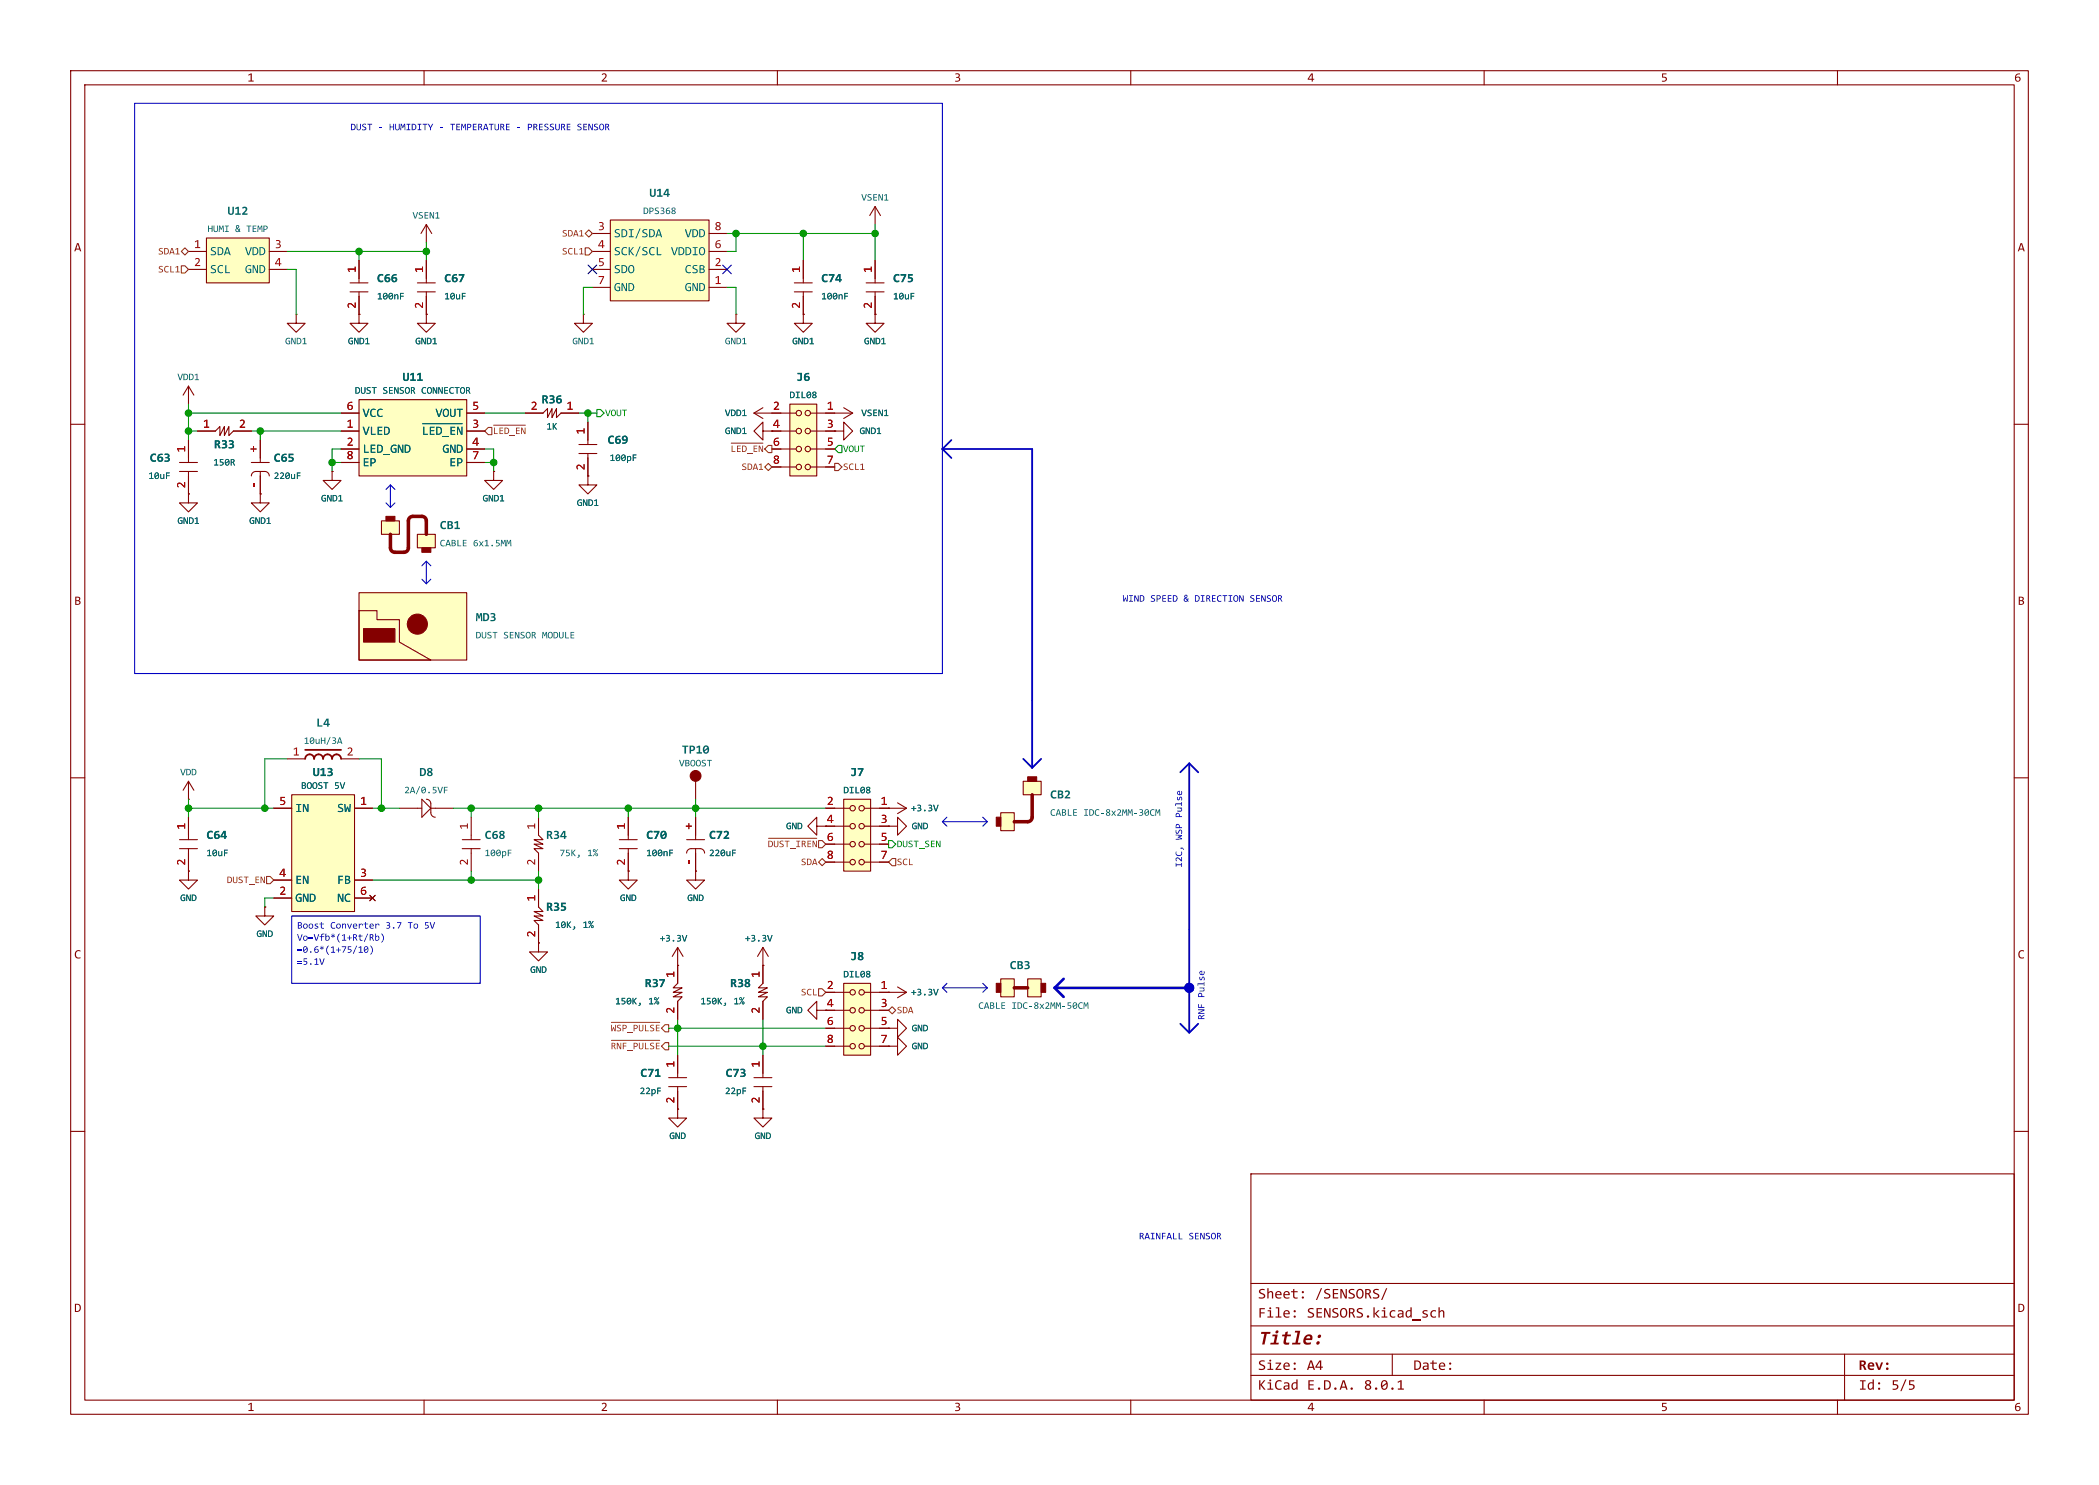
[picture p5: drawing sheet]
<svg xmlns="http://www.w3.org/2000/svg" width="297mm" height="210mm" viewBox="0 0 297 210" stroke-linecap="round" stroke-linejoin="round" font-family="sans-serif">
<g fill="none" stroke="#840000" stroke-width=".15">
<path d="M10 10h277v190h-277zM12 12h273v186h-273zM60 10v2M110 10v2M160 10v2M210 10v2M260 10v2M10 60h2M285 60h2M10 110h2M285 110h2M10 160h2"/>
<path d="M285 160h2M177 166h108v32h-108zM60 198v2M110 198v2M160 198v2M177 194.5h108M210 198v2M260 198v2"/>
</g>
<path d="M197.7 195.4l.6-.2v1.2h.3v.1h-.8v-.1h.3v-1l-.3 .2z" fill="#840000"/>
<path d="M177 191.5h108" fill="none" stroke="#840000" stroke-width=".15"/>
<g fill="#840000">
<circle cx="183.2" cy="192.8" r=".16"/>
<circle cx="183.2" cy="193.6" r=".16"/>
<circle cx="265.9" cy="195.6" r=".16"/>
<circle cx="265.9" cy="196.4" r=".16"/>
</g>
<path d="M177 187.5h108" fill="none" stroke="#840000" stroke-width=".15"/>
<g fill="#840000">
<path d="M184.7 188.9a.55 .55 0 0 1 .8-.2 .55 .55 0 0 1 .2 .8h-.9a.38 .38 0 0 0 .1 .4 .38 .38 0 0 0 .5 0l.1-.1v.3a.66 .66 0 0 1-.8 0 .66 .66 0 0 1-.2-.7v-.1h.9a.29 .29 0 0 0-.3-.4 .29 .29 0 0 0-.3 .4h-.3z"/>
<path d="M181.8 185.4a.46 .46 0 0 1 .5-.1 .46 .46 0 0 1 .2 .6h-.7a.45 .45 0 0 0 .6 .3v.1a.55 .55 0 0 1-.6 0 .55 .55 0 0 1-.2-.6h.7a.27 .27 0 0 0-.3-.3 .27 .27 0 0 0-.2 .3h-.2z"/>
<circle cx="186.7" cy="189" r=".25"/>
<circle cx="186.5" cy="189.9" r=".25"/>
<circle cx="183.2" cy="185.4" r=".16"/>
<circle cx="183.2" cy="186.2" r=".16"/>
</g>
<path d="M177 181.5h108M197 191.5v3M261 191.5v6.5" fill="none" stroke="#840000" stroke-width=".15"/>
<circle cx="168.3" cy="139.7" r=".63" fill="#0000c8" stroke="#0000c8" stroke-width=".14"/>
<g fill="#ffffc2">
<path d="M145.4 138.4h1.9v2.6h-1.9z"/>
<path d="M141.6 138.4h1.9v2.6h-1.9z"/>
</g>
<path d="M113.7 36.8v3.2M112.4 40h2.5M112.4 41.3h2.5M113.7 41.3v3.2M141.6 138.4h1.9v2.6h-1.9zM145.4 138.4h1.9v2.6h-1.9z" fill="none" stroke="#840000" stroke-width=".15"/>
<g fill="#840000" stroke="#840000" stroke-width=".15">
<path d="M147.3 139.1h.7v1.2h-.7z"/>
<path d="M141 139.1h.6v1.2h-.6z"/>
</g>
<path d="M143.5 139.7h1.9" fill="none" stroke="#840000" stroke-width=".5"/>
<path d="M111.8 57.2h3.8v10.1h-3.8z" fill="#ffffc2"/>
<g fill="none" stroke="#840000" stroke-width=".15">
<path d="M123.8 29.2l-.7 1.3M123.8 29.2v2.6M123.8 36.8v3.2M123.8 29.2l.8 1.3M83.2 59.7v3.2M110.5 58.4h2.1M111.8 57.2h3.8v10.1h-3.8zM114.7 58.4h2.1M118.1 58.4h2.5M119.4 57.7l1.2 .7M120.6 58.4l-1.2 .8M122.6 40h2.5"/>
<path d="M122.6 41.3h2.5M123.8 44.5v1.2h1.3l-1.3 1.3-1.2-1.3h1.2M123.8 44.5h.1M123.8 41.3v3.2M81.9 62.9h2.6M81.9 64.1h2.6M83.2 64.1v3.2M110.5 66h2.1M110.5 63.5h2.1M110.5 61h2.1M114.7 66h2.1M114.7 63.5h2.1"/>
<path d="M114.7 61h2.1M118.1 61h1.3v1.2l1.2-1.2-1.2-1.3v1.3M65.4 118.7h2.5M66.7 115.6v3.1M65.4 120h2.5M66.7 120v3.2"/>
<circle cx="113" cy="58.4" r=".38"/>
<circle cx="114.3" cy="58.4" r=".38"/>
<circle cx="113" cy="61" r=".38"/>
<circle cx="113" cy="66" r=".38"/>
<circle cx="113" cy="63.5" r=".38"/>
<circle cx="114.3" cy="61" r=".38"/>
<circle cx="114.3" cy="66" r=".38"/>
<circle cx="114.3" cy="63.5" r=".38"/>
</g>
<path d="M41.3 112.4h8.9v16.5h-8.9z" fill="#ffffc2"/>
<path d="M38.7 114.3h2.6M41.3 112.4h8.9v16.5h-8.9zM50.2 114.3h2.5M38.7 127h2.6M38.7 124.5h2.6M50.2 127h2.5M50.2 124.5h2.5M52.3 126.6l.8 .8M53.1 126.6l-.8 .8" fill="none" stroke="#840000" stroke-width=".15"/>
<g fill="#ffffc2">
<path d="M141.6 114.9h1.9v2.6h-1.9z"/>
<path d="M144.8 110.5h2.5v1.9h-2.5z"/>
</g>
<g fill="none" stroke="#840000" stroke-width=".15">
<path d="M60.3 44.5v1.2h1.3l-1.3 1.3-1.2-1.3h1.2M60.3 44.5h.1M36.8 69.9v1.2h1.3l-1.3 1.3-1.2-1.3h1.2M36.8 69.9h.1M69.8 66.7v1.2h1.3l-1.3 1.3-1.2-1.3h1.2M69.8 66.7h.1M87.6 118.7h2.6M88.9 115.6v3.1M97.2 118.7h2.5M98.4 115.6v3.1M115.6 116.8v-1.2l-1.3 1.2 1.3 1.3v-1.3h1.2M125.7 116.8h1.3v-1.2l1.3 1.2-1.3 1.3v-1.3"/>
<path d="M125.7 114.3h2.6M127 113.5l1.3 .8M128.3 114.3l-1.3 .8M141.6 114.9h1.9v2.6h-1.9zM144.8 110.5h2.5v1.9h-2.5zM87.6 120h2.6M88.9 123.2v1.3h1.3l-1.3 1.2-1.3-1.2h1.3M88.9 123.2h.1M88.9 120v3.2M95.9 136.5h.1M95.9 134l-.8 1.3M95.9 134v2.5"/>
<path d="M95.9 134l.7 1.3M97.2 120.7a.63 .63 0 0 1 .6-.7h1.3a.63 .63 0 0 1 .6 .7M98.4 123.2v1.3h1.3l-1.3 1.2-1.2-1.2h1.2M98.4 123.2h.1M98.4 120v3.2M107.9 134v5.1l-.6 .6h1.3l-1.3 .6h1.3l-1.3 .7h1.3l-.7 .6v2.5M107.9 136.5h.1M107.9 134l-.7 1.3M107.9 134l.8 1.3M127 139.6l1.3 .7M107.9 156.8v1.3h-1.2l1.2 1.3 1.3-1.3h-1.3M107.9 156.8h.1"/>
<path d="M125.7 148h1.3v-1.3l1.3 1.3-1.3 1.2v-1.2M125.7 145.4h1.3v-1.3l1.3 1.3-1.3 1.3v-1.3M125.7 140.3h2.6M128.3 140.3l-1.3 .8"/>
</g>
<g fill="#840000" stroke="#840000" stroke-width=".15">
<path d="M141 115.6h.6v1.2h-.6z"/>
<path d="M145.4 109.9h1.3v.6h-1.3z"/>
</g>
<path d="M146 112.4v3.2a.63 .63 0 0 1-.6 .6h-1.9" fill="none" stroke="#840000" stroke-width=".5"/>
<path d="M119.4 113h3.8v10.2h-3.8z" fill="#ffffc2"/>
<g fill="none" stroke="#840000" stroke-width=".15">
<path d="M40.6 107.3h2.6M48.3 107.3h2.5M98.4 110.5v2.5M118.1 119.4h2.2M118.1 116.8h2.2M118.1 114.3h2.2M119.4 113h3.8v10.2h-3.8zM122.3 119.4h2.2M122.3 116.8h2.2M122.3 114.3h2.2M76.2 133.4v1.2h1.3l-1.3 1.3-1.3-1.3h1.3M76.2 133.4h.1"/>
<path d="M76.2 125.7v2.6l.6 .6h-1.2l1.2 .6h-1.2l1.2 .7h-1.2l.6 .6v2.6M95.9 136.5v2.6l-.7 .6h1.3l-1.3 .6h1.3l-1.3 .7h1.3l-.6 .6v2.5M118.1 121.9h2.2M122.3 121.9h2.2M94.6 152.4h2.6M94.6 153.7h2.6M95.9 156.8v1.3h-1.3l1.3 1.3 1.3-1.3h-1.3M95.9 156.8h.1M95.9 149.2v3.2M95.9 153.7v3.1M106.7 152.4h2.5M106.7 153.7h2.5"/>
<path d="M107.9 149.2v3.2M107.9 153.7v3.1"/>
<circle cx="120.7" cy="119.4" r=".38"/>
<circle cx="120.7" cy="114.3" r=".38"/>
<circle cx="120.7" cy="116.8" r=".38"/>
<circle cx="121.9" cy="119.4" r=".38"/>
<circle cx="121.9" cy="116.8" r=".38"/>
<circle cx="121.9" cy="114.3" r=".38"/>
<circle cx="120.7" cy="121.9" r=".38"/>
<circle cx="121.9" cy="121.9" r=".38"/>
</g>
<circle cx="98.4" cy="109.7" r=".76" fill="#840000" stroke="#840000" stroke-width=".15"/>
<path d="M43.2 107.3a.63 .63 0 0 1 .6-.6 .63 .63 0 0 1 .6 .6 .63 .63 0 0 1 .7-.6 .63 .63 0 0 1 .6 .6 .63 .63 0 0 1 .7-.6 .63 .63 0 0 1 .6 .6 .63 .63 0 0 1 .6-.6 .63 .63 0 0 1 .7 .6M43.2 106h5.1" fill="none" stroke="#840000" stroke-width=".25"/>
<path d="M119.4 139.1h3.8v10.1h-3.8z" fill="#ffffc2"/>
<g fill="none" stroke="#840000" stroke-width=".15">
<path d="M50.8 36.8v3.2M49.5 40h2.6M49.5 41.3h2.6M50.8 44.5v1.2h1.3l-1.3 1.3-1.3-1.3h1.3M50.8 44.5h.1M50.8 41.3v3.2M25.4 118.7h2.5M26.7 113h.1M26.7 110.5v2.5M26.7 115.6v3.1M26.7 110.5l-.8 1.3M26.7 110.5l.7 1.3"/>
<path d="M56.5 114.3h3.2M59.7 113l1.3 1.3-1.3 1.3zM60.3 113a.64 .64 0 0 1 .7 .7v1.2a.64 .64 0 0 0 .6 .7M61 114.3h3.1M25.4 120h2.5M26.7 123.2v1.3h1.2l-1.2 1.2-1.3-1.2h1.3M26.7 123.2h.1M26.7 120v3.2M37.5 128.3v1.2h1.2l-1.2 1.3-1.3-1.3h1.3M37.5 128.3h.1M119.4 139.1h3.8v10.1h-3.8zM115.6 142.9v-1.3l-1.3 1.3 1.3 1.2v-1.2h1.2"/>
<path d="M118.1 148h2.2M118.1 145.4h2.2M118.1 142.9h2.2M118.1 140.3h2.2M122.3 148h2.2M122.3 145.4h2.2M122.3 142.9h2.2M122.3 140.3h2.2"/>
<circle cx="120.7" cy="148" r=".38"/>
<circle cx="120.7" cy="145.4" r=".38"/>
<circle cx="120.7" cy="140.3" r=".38"/>
<circle cx="120.7" cy="142.9" r=".38"/>
<circle cx="121.9" cy="148" r=".38"/>
<circle cx="121.9" cy="140.3" r=".38"/>
<circle cx="121.9" cy="142.9" r=".38"/>
<circle cx="121.9" cy="145.4" r=".38"/>
</g>
<path d="M86.4 31.1h13.9v11.4h-13.9z" fill="#ffffc2"/>
<path d="M83.8 38.1h2.6M83.8 33h2.6M83.8 35.6h2.6M86.4 31.1h13.9v11.4h-13.9zM100.3 38.1h2.6M100.3 33h2.6M100.3 35.6h2.6M83.8 40.6h2.6M100.3 40.6h2.6" fill="none" stroke="#840000" stroke-width=".15"/>
<path d="M50.8 56.5h15.2v10.8h-15.2z" fill="#ffffc2"/>
<g fill="none" stroke="#840000" stroke-width=".15">
<path d="M60.3 31.8l-.7 1.2M60.3 31.8v2.5M60.3 36.8v3.2M60.3 31.8l.8 1.2M48.3 58.4h2.5M50.8 56.5h15.2v10.8h-15.2zM59.1 40h2.5M59.1 41.3h2.5M60.3 41.3v3.2M66 58.4h2.6M48.3 61h2.5M48.3 63.5h2.5"/>
<path d="M48.3 65.4h2.5M66 63.5h2.6M66 65.4h2.6"/>
</g>
<path d="M59.8 59.9h5.6" fill="none" stroke="#006464" stroke-width=".14"/>
<path d="M29.2 33.7h8.9v6.3h-8.9z" fill="#ffffc2"/>
<path d="M26.7 35.6h2.5M26.7 38.1h2.5M29.2 33.7h8.9v6.3h-8.9zM38.1 35.6h2.5M38.1 38.1h2.5M47 66.7v1.2h1.3l-1.3 1.3-1.3-1.3h1.3M47 66.7h.1" fill="none" stroke="#840000" stroke-width=".15"/>
<path d="M50.8 83.8h15.2v9.5h-15.2z" fill="#ffffc2"/>
<path d="M50.8 83.8h15.2v9.5h-15.2zM50.8 86.4h2.5v1.2h3.2v3.2l4.5 2.5h-10.2z" fill="none" stroke="#840000" stroke-width=".15"/>
<g fill="#840000" stroke="#840000" stroke-width=".15">
<path d="M51.4 88.9h4.5v1.9h-4.5z"/>
<circle cx="59.1" cy="88.3" r="1.42"/>
</g>
<g fill="#ffffc2">
<path d="M54 73.7h2.5v1.9h-2.5z"/>
<path d="M59.1 75.6h2.5v1.9h-2.5z"/>
</g>
<g fill="none" stroke="#840000" stroke-width=".15">
<path d="M26.7 54.6l-.8 1.3M26.7 54.6v2.6M26.7 54.6l.7 1.3M41.9 44.5v1.2h1.3l-1.3 1.3-1.3-1.3h1.3M41.9 44.5h.1M74.3 58.4h2.5l.7-.6v1.3l.6-1.3v1.3l.6-1.3v1.3l.7-.7h2.5M82.5 44.5v1.2h1.3l-1.3 1.3-1.2-1.3h1.2M82.5 44.5h.1M104.1 44.5v1.2h1.3l-1.3 1.3-1.2-1.3h1.2M104.1 44.5h.1M106.7 58.4h2.5M106.7 58.4l1.2 .8"/>
<path d="M107.9 57.7l-1.2 .7M113.7 44.5v1.2h1.2l-1.2 1.3-1.3-1.3h1.3M113.7 44.5h.1M25.4 65.4h2.5M25.4 66.7h2.5M26.7 69.9v1.2h1.2l-1.2 1.3-1.3-1.3h1.3M26.7 69.9h.1M26.7 62.2v3.2M26.7 66.7v3.2M27.9 61h2.6l.6-.7v1.3l.6-1.3v1.3l.7-1.3v1.3l.6-.6h2.6M35.6 65.4h2.5M35.6 67.3a.63 .63 0 0 1 .6-.6h1.3a.64 .64 0 0 1 .6 .6"/>
<path d="M36.8 62.2v3.2M36.8 66.7v3.2M54 73.7h2.5v1.9h-2.5zM59.1 75.6h2.5v1.9h-2.5zM83.2 67.3v1.3h1.3l-1.3 1.3-1.3-1.3h1.3M83.2 67.3h.1M107.9 61v1.2l-1.2-1.2 1.2-1.3v1.3h1.3M76.2 115.6v2.5l.6 .6h-1.2l1.2 .7h-1.2l1.2 .6h-1.2l.6 .7v2.5"/>
</g>
<g fill="#840000" stroke="#840000" stroke-width=".15">
<path d="M54.6 73h1.3v.7h-1.3z"/>
<path d="M59.7 77.5h1.3v.6h-1.3z"/>
</g>
<path d="M55.2 75.6v1.9a.63 .63 0 0 0 .7 .6h1.2a.63 .63 0 0 0 .7-.6v-3.8a.63 .63 0 0 1 .6-.7h1.3a.63 .63 0 0 1 .6 .7v1.9" fill="none" stroke="#840000" stroke-width=".5"/>
<path d="M25.7 35.6l.5-.5 .5 .5-.5 .5zM25.7 37.6h.5l.5 .5-.5 .5h-.5zM82.8 35.1h.5l.5 .5-.5 .5h-.5zM83.3 32.5l.5 .5-.5 .5-.5-.5zM69.1 60.5h.5v1h-.5l-.5-.5zM108.2 66l.5-.5 .5 .5-.5 .5zM118.1 65.5h.5l.5 .5-.5 .5h-.5zM115.8 139.8h.5l.5 .5-.5 .5h-.5zM116.3 121.4l.5 .5-.5 .5-.5-.5zM126.2 121.4h.5v1h-.5l-.5-.5zM125.7 142.9l.5-.5 .5 .5-.5 .5z" fill="none" stroke="#725600" stroke-width=".15"/>
<path d="M69.8 60.1h4.5M103.5 62.7h4.4M108.7 118.6h6.9M86.5 147.1h6.8M86.5 144.6h6.8" fill="none" stroke="#725600" stroke-width=".14"/>
<path d="M84.5 57.9h.5l.5 .5-.5 .5h-.5zM118.6 63h.5v1h-.5l-.5-.5zM125.7 118.9h.5l.5 .5-.5 .5h-.5z" fill="none" stroke="#009600" stroke-width=".15"/>
<path d="M41.3 129.5h26.6v9.6h-26.6z" fill="none" stroke="#0000c2" stroke-width=".15"/>
<g fill="#0000c2">
<path d="M53.1 130.6h.1v.1a.24 .24 0 0 1 .3-.1 .24 .24 0 0 1 .2 .3h-.1a.17 .17 0 0 0-.2-.2 .17 .17 0 0 0-.2 .2v.4h-.1z"/>
<path d="M54 132a.85 .85 0 0 1 0 1.3h-.1a.79 .79 0 0 0 0-1.2z"/>
<path d="M51.6 133.9a.43 .43 0 0 1 .5 .2 .43 .43 0 0 1 0 .5 .31 .31 0 0 1-.4 .1 .31 .31 0 0 1-.2-.2h.1a.22 .22 0 0 0 .3 .1 .22 .22 0 0 0 .1-.3v-.1l-.5 .3v-.2l.1 .1 .4-.3a.22 .22 0 0 0-.3-.2 .22 .22 0 0 0-.1 .4h-.1z"/>
<path d="M52.4 133.7a.85 .85 0 0 1 0 1.3 .79 .79 0 0 0 0-1.2z"/>
</g>
<g fill="none" stroke="#0000c2" stroke-width=".15">
<path d="M19 14.6h114.3v80.7h-114.3zM54.6 71.1l.6 .7M55.2 68.6l.7 .6M55.2 68.6v3.2M55.2 68.6l-.6 .6M55.9 71.1l-.7 .7M60.3 79.4v3.2M60.3 79.4l-.6 .6M60.3 79.4l.7 .6M59.7 81.9l.6 .7M61 81.9l-.7 .7M133.3 116.2l.7 .6"/>
<path d="M133.3 116.2h6.4M134 115.6l-.7 .6M139.1 115.6l.6 .6M139.7 116.2l-.6 .6M133.3 139.7h6.4M133.3 139.7l.7 .6M134 139.1l-.7 .6M139.1 139.1l.6 .6M139.7 139.7l-.6 .6"/>
<circle cx="168.3" cy="139.7" r=".63"/>
</g>
<path d="M133.3 63.5l1.3 1.3M133.3 63.5h12.7v45.1M134.6 62.2l-1.3 1.3M144.8 107.3l1.2 1.3M147.3 107.3l-1.3 1.3M168.3 108v38.1M168.3 108l1.2 1.2M168.3 108l-1.3 1.2M167 144.8l1.3 1.3M169.5 144.8l-1.2 1.3" fill="none" stroke="#0000c2" stroke-width=".25"/>
<path d="M149.2 139.7l1.3 1.3M149.2 139.7h19.1M150.5 138.4l-1.3 1.3" fill="none" stroke="#0000c2" stroke-width=".38"/>
<g fill="none" stroke="#009600" stroke-width=".15">
<path d="M40.6 35.6h19.7M40.6 38.1h1.3v6.4M50.8 35.6v1.2M60.3 34.3v2.5M102.9 33h20.9M104.1 33v2.6h-1.2M113.7 33v3.8M123.8 31.8v5M26.7 57.2v5M26.7 58.4h21.6M68.6 58.4h5.7M81.9 58.4h2.6"/>
<path d="M83.2 58.4v1.3M83.8 40.6h-1.3v3.9M102.9 40.6h1.2v3.9M26.7 61h1.2M35.6 61h12.7M36.8 61v1.2M47 65.4h1.3M48.3 63.5h-1.3v3.2M68.6 65.4h1.2M68.6 63.5h1.2v3.2M26.7 114.3h12M26.7 113v2.6"/>
<path d="M40.6 107.3h-3.1v7M50.8 107.3h3.2v7M52.7 114.3h3.8M64.1 114.3h52.7M66.7 114.3v1.3M76.2 114.3v1.3M88.9 114.3v1.3M98.4 113v2.6M38.7 127h-1.2v1.3M52.7 124.5h23.5M66.7 123.2v1.3M76.2 123.2v2.5"/>
<path d="M94.6 148h22.2M95.9 144.1v5.1M95.9 145.4h20.9M107.9 144.1v5.1"/>
</g>
<path d="M83.2 37.5l1.2 1.2M84.4 37.5l-1.2 1.2M102.3 37.5l1.2 1.2M103.5 37.5l-1.2 1.2" fill="none" stroke="#000084" stroke-width=".15"/>
<g fill="none" stroke="#840000" stroke-width=".15">
<path d="M50.8 36.8v2.6M60.3 36.8v2.6M113.7 36.8v2.6M123.8 36.8v2.6M48.3 58.4h2.5M50.8 44.5h.1M50.8 41.9v2.6M60.3 44.5h.1M60.3 41.9v2.6M66 58.4h2.6M74.3 58.4h2.5M79.4 58.4h2.5"/>
<path d="M83.2 59.7v2.5M113.7 44.5h.1M113.7 41.9v2.6M123.8 44.5h.1M123.8 41.9v2.6M26.7 69.9h.1M26.7 62.2v2.6M26.7 67.3v2.6M27.9 61h2.6M33 61h2.6M36.8 69.9h.1M36.8 62.2v2.6"/>
<path d="M36.8 67.3v2.6M47 66.7h.1M48.3 61h2.5M48.3 63.5h2.5M48.3 65.4h2.5M66 63.5h2.6M66 65.4h2.6M69.8 66.7h.1M83.2 67.3h.1M83.2 64.8v2.5M26.7 115.6v2.5M38.7 114.3h2.6"/>
<path d="M50.2 114.3h2.5M88.9 115.6v2.5M98.4 115.6v2.5M26.7 123.2h.1M26.7 120.7v2.5M37.5 128.3h.1M38.7 127h2.6M38.7 124.5h2.6M50.2 127h2.5M50.2 124.5h2.5M52.3 126.6l.8 .8M53.1 126.6l-.8 .8"/>
<path d="M76.2 133.4h.1M76.2 125.7v2.6M76.2 130.8v2.6M88.9 123.2h.1M88.9 120.7v2.5M95.9 136.5h.1M95.9 136.5v2.6M98.4 123.2h.1M98.4 120.7v2.5M107.9 136.5h.1M107.9 136.5v2.6M95.9 156.8h.1"/>
<path d="M95.9 141.6v2.5M95.9 149.2v2.6M95.9 154.3v2.5M107.9 156.8h.1M107.9 141.6v2.5M107.9 149.2v2.6M107.9 154.3v2.5"/>
</g>
<path d="M59.8 59.9h5.6" fill="none" stroke="#006464" stroke-width=".14"/>
<g fill="#009600" stroke="#009600" stroke-width=".15">
<circle cx="66.7" cy="124.5" r=".46"/>
<circle cx="113.7" cy="33" r=".46"/>
<circle cx="104.1" cy="33" r=".46"/>
<circle cx="123.8" cy="33" r=".46"/>
<circle cx="66.7" cy="114.3" r=".46"/>
<circle cx="83.2" cy="58.4" r=".46"/>
<circle cx="69.8" cy="65.4" r=".46"/>
<circle cx="26.7" cy="61" r=".46"/>
<circle cx="26.7" cy="58.4" r=".46"/>
<circle cx="36.8" cy="61" r=".46"/>
<circle cx="60.3" cy="35.6" r=".46"/>
<circle cx="50.8" cy="35.6" r=".46"/>
<circle cx="37.5" cy="114.3" r=".46"/>
<circle cx="54" cy="114.3" r=".46"/>
<circle cx="26.7" cy="114.3" r=".46"/>
<circle cx="47" cy="65.4" r=".46"/>
<circle cx="76.2" cy="114.3" r=".46"/>
<circle cx="88.9" cy="114.3" r=".46"/>
<circle cx="98.4" cy="114.3" r=".46"/>
<circle cx="107.9" cy="148" r=".46"/>
<circle cx="76.2" cy="124.5" r=".46"/>
</g>
<text font-size="2.8" fill="#840000" x="178" y="190.7">Title:</text>
<g font-size="2.1" fill="#840000">
<text x="178" y="184.1">Sheet:</text>
<text x="186.1" y="184.1">/SENSORS/</text>
<text x="178" y="186.8">File:</text>
<text x="184.9" y="186.8">SENSORS.kicad_sch</text>
<text x="178" y="197">KiCad E.D.A.</text>
<text x="178" y="194.2">Size:</text>
<text x="184.9" y="194.2">A4</text>
<text x="193" y="197">8.0.1</text>
<text x="200" y="194.2">Date:</text>
<text x="263" y="194.2">Rev:</text>
<text x="263" y="197">Id:</text>
<text x="267.6" y="197">5/5</text>
</g>
<g font-size="1.8" fill="#840000">
<text x="35" y="11.9">1</text>
<text x="85" y="11.9">2</text>
<text x="135" y="11.9">3</text>
<text x="185" y="11.9">4</text>
<text x="235" y="11.9">5</text>
<text x="285" y="11.9">6</text>
<text x="10.5" y="35.9">A</text>
<text x="285.5" y="35.9">A</text>
<text x="117" y="60.7">3</text>
<text x="10.5" y="85.9">B</text>
<text x="285.5" y="85.9">B</text>
<text x="117" y="116.6">4</text>
<text x="124.6" y="114">1</text>
<text x="124.6" y="116.6">3</text>
<text x="10.5" y="135.9">C</text>
<text x="285.5" y="135.9">C</text>
<text x="117" y="142.6">4</text>
<text x="10.5" y="185.9">D</text>
<text x="285.5" y="185.9">D</text>
<text x="35" y="199.9">1</text>
<text x="85" y="199.9">2</text>
<text x="135" y="199.9">3</text>
<text x="185" y="199.9">4</text>
<text x="235" y="199.9">5</text>
<text x="285" y="199.9">6</text>
</g>
<g font-size="1.8" fill="#006464">
<text x="91.9" y="28.2">U14</text>
<text x="32.2" y="30.7">U12</text>
<text x="86.9" y="33.9">SDI/SDA</text>
<text x="96.9" y="33.9">VDD</text>
<text x="29.7" y="36.5">SDA</text>
<text x="29.7" y="39">SCL</text>
<text x="34.7" y="36.5">VDD</text>
<text x="34.7" y="39">GND</text>
<text x="53.3" y="40.3">C66</text>
<text x="62.9" y="40.3">C67</text>
<text x="86.9" y="36.5">SCK/SCL VDDIO</text>
<text x="86.9" y="39">SDO</text>
<text x="86.9" y="41.5">GND</text>
<text x="96.9" y="41.5">GND</text>
<text x="96.9" y="39">CSB</text>
<text x="116.2" y="40.3">C74</text>
<text x="126.4" y="40.3">C75</text>
<text x="51.3" y="59.3">VCC</text>
<text x="57" y="54.2">U11</text>
<text x="61.6" y="59.3">VOUT</text>
<text x="76.6" y="57.4">R36</text>
<text x="112.7" y="54.2">J6</text>
<text x="21.2" y="65.7">C63</text>
<text x="30.3" y="63.8">R33</text>
<text x="38.7" y="65.7">C65</text>
<text x="51.3" y="61.9">VLED</text>
<text x="51.3" y="64.4">LED_GND</text>
<text x="59.7" y="61.9">~{LED_EN}</text>
<text x="62.6" y="64.4">GND</text>
<text x="86" y="63.1">C69</text>
<text x="51.3" y="66.3">EP</text>
<text x="63.6" y="66.3">EP</text>
<text x="62.2" y="75.2">CB1</text>
<text x="67.3" y="88.2">MD3</text>
<text x="44.7" y="103.1">L4</text>
<text x="96.5" y="106.9">TP10</text>
<text x="44.3" y="110.1">U13</text>
<text x="59.3" y="110.1">D8</text>
<text x="120.3" y="110.1">J7</text>
<text x="148.6" y="113.3">CB2</text>
<text x="29.2" y="119">C64</text>
<text x="41.8" y="115.2">IN</text>
<text x="47.7" y="115.2">SW</text>
<text x="68.6" y="119">C68</text>
<text x="77.3" y="119">R34</text>
<text x="91.4" y="119">C70</text>
<text x="100.3" y="119">C72</text>
<text x="41.8" y="125.4">EN</text>
<text x="47.7" y="125.4">FB</text>
<text x="41.8" y="127.9">GND</text>
<text x="47.7" y="127.9">NC</text>
<text x="77.3" y="129.2">R35</text>
<text x="120.3" y="136.2">J8</text>
<text x="142.9" y="137.4">CB3</text>
<text x="91.2" y="140">R37</text>
<text x="103.3" y="140">R38</text>
<text x="90.6" y="152.7">C71</text>
<text x="102.7" y="152.7">C73</text>
</g>
<g font-size="1.8" fill="#a90000">
<text x="27.5" y="35.3">1</text>
<text x="38.9" y="35.3">3</text>
<text x="84.6" y="32.8">3</text>
<text x="84.6" y="35.3">4</text>
<text x="101.1" y="35.3">6</text>
<text x="101.1" y="32.8">8</text>
<text x="27.5" y="37.8">2</text>
<text x="38.9" y="37.8">4</text>
<text x="50.5" y="38.6" transform="rotate(-90 50.5 38.6)">1</text>
<text x="60.1" y="38.6" transform="rotate(-90 60.1 38.6)">1</text>
<text x="84.6" y="37.8">5</text>
<text x="84.6" y="40.4">7</text>
<text x="101.1" y="40.4">1</text>
<text x="101.1" y="37.8">2</text>
<text x="113.4" y="38.6" transform="rotate(-90 113.4 38.6)">1</text>
<text x="123.6" y="38.6" transform="rotate(-90 123.6 38.6)">1</text>
<text x="50.5" y="43.7" transform="rotate(-90 50.5 43.7)">2</text>
<text x="60.1" y="43.7" transform="rotate(-90 60.1 43.7)">2</text>
<text x="113.4" y="43.7" transform="rotate(-90 113.4 43.7)">2</text>
<text x="123.6" y="43.7" transform="rotate(-90 123.6 43.7)">2</text>
<text x="49" y="58.2">6</text>
<text x="66.8" y="58.2">5</text>
<text x="75.1" y="58.2">2</text>
<text x="80.2" y="58.2">1</text>
<text x="109.4" y="58.2">2</text>
<text x="117" y="58.2">1</text>
<text x="26.4" y="64" transform="rotate(-90 26.4 64)">1</text>
<text x="28.7" y="60.7">1</text>
<text x="33.8" y="60.7">2</text>
<text x="36.6" y="64" transform="rotate(-90 36.6 64)">+</text>
<text x="49" y="60.7">1</text>
<text x="49" y="63.2">2</text>
<text x="49" y="65.2">8</text>
<text x="66.8" y="60.7">3</text>
<text x="66.8" y="63.2">4</text>
<text x="66.8" y="65.2">7</text>
<text x="82.9" y="61.4" transform="rotate(-90 82.9 61.4)">1</text>
<text x="109.4" y="60.7">4</text>
<text x="109.4" y="63.2">6</text>
<text x="109.4" y="65.8">8</text>
<text x="117" y="63.2">5</text>
<text x="117" y="65.8">7</text>
<text x="26.4" y="69.1" transform="rotate(-90 26.4 69.1)">2</text>
<text x="36.6" y="69.1" transform="rotate(-90 36.6 69.1)">-</text>
<text x="82.9" y="66.5" transform="rotate(-90 82.9 66.5)">2</text>
<text x="41.4" y="107.1">1</text>
<text x="49" y="107.1">2</text>
<text x="26.4" y="117.3" transform="rotate(-90 26.4 117.3)">1</text>
<text x="39.5" y="114">5</text>
<text x="50.9" y="114">1</text>
<text x="66.4" y="117.3" transform="rotate(-90 66.4 117.3)">1</text>
<text x="75.9" y="117.3" transform="rotate(-90 75.9 117.3)">1</text>
<text x="88.6" y="117.3" transform="rotate(-90 88.6 117.3)">1</text>
<text x="98.2" y="117.3" transform="rotate(-90 98.2 117.3)">+</text>
<text x="117" y="114">2</text>
<text x="117" y="119.1">6</text>
<text x="124.6" y="119.1">5</text>
<text x="26.4" y="122.4" transform="rotate(-90 26.4 122.4)">2</text>
<text x="39.5" y="124.2">4</text>
<text x="50.9" y="124.2">3</text>
<text x="66.4" y="122.4" transform="rotate(-90 66.4 122.4)">2</text>
<text x="75.9" y="122.4" transform="rotate(-90 75.9 122.4)">2</text>
<text x="88.6" y="122.4" transform="rotate(-90 88.6 122.4)">2</text>
<text x="98.2" y="122.4" transform="rotate(-90 98.2 122.4)">-</text>
<text x="117" y="121.7">8</text>
<text x="124.6" y="121.7">7</text>
<text x="39.5" y="126.7">2</text>
<text x="50.9" y="126.7">6</text>
<text x="75.9" y="127.5" transform="rotate(-90 75.9 127.5)">1</text>
<text x="75.9" y="132.6" transform="rotate(-90 75.9 132.6)">2</text>
<text x="95.6" y="143.4" transform="rotate(-90 95.6 143.4)">2</text>
<text x="95.6" y="138.3" transform="rotate(-90 95.6 138.3)">1</text>
<text x="107.7" y="143.4" transform="rotate(-90 107.7 143.4)">2</text>
<text x="107.7" y="138.3" transform="rotate(-90 107.7 138.3)">1</text>
<text x="117" y="140.1">2</text>
<text x="124.6" y="140.1">1</text>
<text x="124.6" y="142.6">3</text>
<text x="117" y="145.2">6</text>
<text x="117" y="147.7">8</text>
<text x="124.6" y="145.2">5</text>
<text x="124.6" y="147.7">7</text>
<text x="95.6" y="151" transform="rotate(-90 95.6 151)">1</text>
<text x="107.7" y="151" transform="rotate(-90 107.7 151)">1</text>
<text x="95.6" y="156.1" transform="rotate(-90 95.6 156.1)">2</text>
<text x="107.7" y="156.1" transform="rotate(-90 107.7 156.1)">2</text>
</g>
<g font-size="1.4" fill="#0000c2">
<text x="49.6" y="18.7">DUST-</text>
<text x="55.1" y="18.7">HUMIDITY-</text>
<text x="63.6" y="18.7">TEMPERATURE PRESSURE</text>
<text x="81.6" y="18.7">SENSOR</text>
<text x="158.9" y="85.4">WINDSPEED&amp; DIRECTIONSENSOR</text>
<text x="167.6" y="118.8" transform="rotate(-90 167.6 118.8)">WSPPulse</text>
<text x="167.6" y="122.7" transform="rotate(-90 167.6 122.7)">I2C,</text>
<text x="42" y="131.7">Boost</text>
<text x="46.7" y="131.7">Converter</text>
<text x="54.5" y="131.7">3.7</text>
<text x="57.7" y="131.7">To 5V</text>
<text x="42" y="133.5">Vo=Vfb*(1+Rt/Rb)</text>
<text x="42" y="135.2">=0.6*(1+75/10)</text>
<text x="42" y="136.9">=5.1V</text>
<text x="170.7" y="144.2" transform="rotate(-90 170.7 144.2)">RNFPulse</text>
<text x="161.1" y="175.6">RAINFALL SENSOR</text>
</g>
<g font-size="1.4" fill="#006464">
<text x="121.9" y="28.7">VSEN1</text>
<text x="29.4" y="33.1">HUMI &amp; TEMP</text>
<text x="58.4" y="31.2">VSEN1</text>
<text x="91" y="30.6">DPS368</text>
<text x="53.3" y="42.6">100nF</text>
<text x="62.9" y="42.6">10uF</text>
<text x="116.2" y="42.6">100nF</text>
<text x="126.4" y="42.6">10uF</text>
<text x="40.3" y="49">GND1</text>
<text x="49.2" y="49">GND1</text>
<text x="58.8" y="49">GND1</text>
<text x="81" y="49">GND1</text>
<text x="102.6" y="49">GND1</text>
<text x="112.1" y="49">GND1</text>
<text x="122.3" y="49">GND1</text>
<text x="25.1" y="54.1">VDD1</text>
<text x="50.2" y="56">DUSTSENSORCONNECTOR</text>
<text x="102.6" y="59.1">VDD1</text>
<text x="111.7" y="56.6">DIL08</text>
<text x="121.9" y="59.1">VSEN1</text>
<text x="77.3" y="61">1K</text>
<text x="86.3" y="65.5">100pF</text>
<text x="102.6" y="61.7">GND1</text>
<text x="121.6" y="61.7">GND1</text>
<text x="21" y="68">10uF</text>
<text x="30.2" y="66.1">150R</text>
<text x="38.7" y="68">220uF</text>
<text x="45.4" y="71.2">GND1</text>
<text x="68.3" y="71.2">GND1</text>
<text x="81.6" y="71.8">GND1</text>
<text x="25.1" y="74.4">GND1</text>
<text x="35.3" y="74.4">GND1</text>
<text x="62.2" y="77.6">CABLE6x1.5MM</text>
<text x="67.3" y="90.6">DUSTSENSORMODULE</text>
<text x="43" y="105.5">10uH/3A</text>
<text x="25.5" y="109.9">VDD</text>
<text x="42.6" y="111.8">BOOST5V</text>
<text x="57.2" y="112.5">2A/0.5VF</text>
<text x="96.1" y="108.7">VBOOST</text>
<text x="119.3" y="112.5">DIL08</text>
<text x="111.2" y="117.6">GND</text>
<text x="128.9" y="115">+3.3V</text>
<text x="129" y="117.6">GND</text>
<text x="148.6" y="115.7">CABLEIDC-8x2MM-30CM</text>
<text x="29.2" y="121.4">10uF</text>
<text x="68.6" y="121.4">100pF</text>
<text x="79.2" y="121.4">75K,</text>
<text x="83.1" y="121.4">1%</text>
<text x="91.4" y="121.4">100nF</text>
<text x="100.3" y="121.4">220uF</text>
<text x="25.5" y="127.7">GND</text>
<text x="78.5" y="131.5">10K,</text>
<text x="82.5" y="131.5">1%</text>
<text x="87.7" y="127.7">GND</text>
<text x="97.3" y="127.7">GND</text>
<text x="36.3" y="132.8">GND</text>
<text x="75" y="137.9">GND</text>
<text x="93.3" y="133.4">+3.3V</text>
<text x="105.4" y="133.4">+3.3V</text>
<text x="87" y="142.3">150K, 1%</text>
<text x="99.1" y="142.3">150K, 1%</text>
<text x="111.2" y="143.6">GND</text>
<text x="119.3" y="138.5">DIL08</text>
<text x="128.9" y="141.1">+3.3V</text>
<text x="138.4" y="143">CABLEIDC-8x2MM-50CM</text>
<text x="129" y="148.7">GND</text>
<text x="129" y="146.1">GND</text>
<text x="90.5" y="155">22pF</text>
<text x="102.6" y="155">22pF</text>
<text x="94.7" y="161.4">GND</text>
<text x="106.8" y="161.4">GND</text>
</g>
<g font-size="1.4" fill="#725600">
<text x="79.5" y="33.7">SDA1</text>
<text x="22.4" y="36.3">SDA1</text>
<text x="22.4" y="38.8">SCL1</text>
<text x="79.5" y="36.3">SCL1</text>
<text x="69.7" y="61.7">~{LED_EN}</text>
<text x="103.4" y="64.2">~{LED_EN}</text>
<text x="104.9" y="66.8">SDA1</text>
<text x="119.3" y="66.8">SCL1</text>
<text x="32.1" y="125.2">DUST_EN</text>
<text x="108.6" y="120.1">~{DUST_IREN}</text>
<text x="113.3" y="122.6">SDA</text>
<text x="126.9" y="122.6">SCL</text>
<text x="113.3" y="141.1">SCL</text>
<text x="126.9" y="143.6">SDA</text>
<text x="86.4" y="148.7">~{RNF_PULSE}</text>
</g>
<g font-size="1.4" fill="#009600">
<text x="85.6" y="59.1">VOUT</text>
<text x="119.3" y="64.2">VOUT</text>
<text x="126.9" y="120.1">DUST_SEN</text>
<text x="86.4" y="146.1">~{WSP_PULSE}</text>
</g>
</svg>
